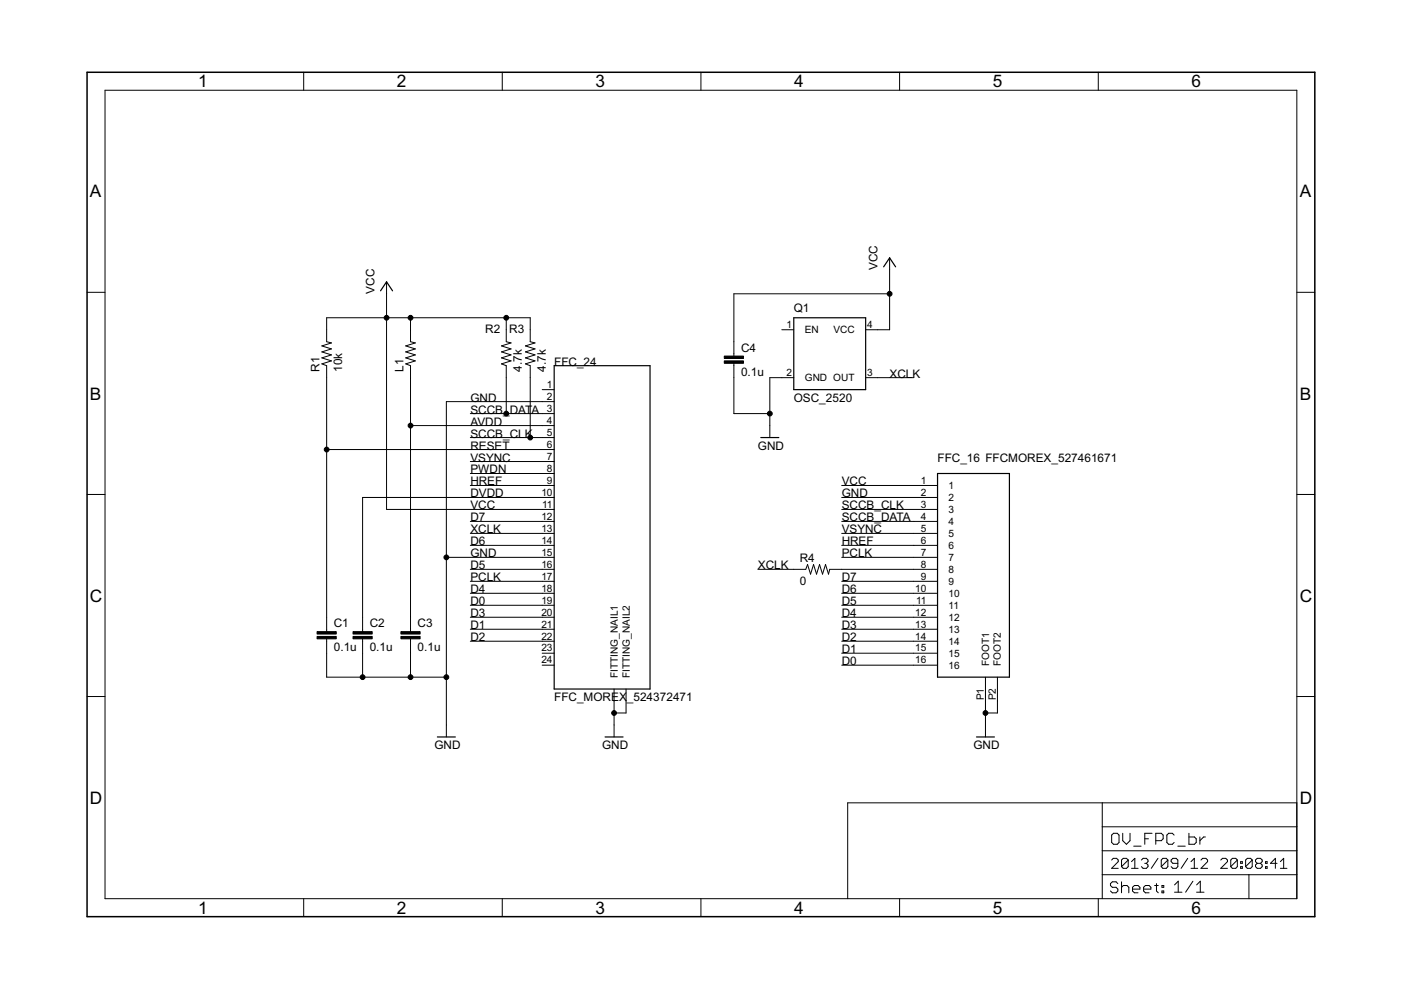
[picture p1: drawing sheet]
<svg xmlns="http://www.w3.org/2000/svg" width="297mm" height="210mm" viewBox="0 0 297 210" stroke-linecap="round" stroke-linejoin="round" font-family="sans-serif">
<g fill="#000" stroke="#000" stroke-width=".21">
<path d="M22.3 19.1v171.4zM64.4 15.3v3.8zM106.5 15.3v3.8zM148.6 15.3v3.8zM190.7 15.3v3.8zM232.9 15.3v3.8zM22.3 19.1h252.7zM188.6 54.7v2.5zM188.6 57.2v5.1zM18.5 62h3.8zM68.2 77.2l2.1-.7zM68.2 75.9l2.1-.7z"/>
<path d="M68.2 74.6l2.1-.6zM68.2 73.3l2.1-.6zM69.3 69.9v2.6zM68.2 77.2l1.1 .3zM69.3 67.4v2.5zM68.2 75.9l2.1 .6zM68.2 74.6l2.1 .6zM68.2 73.3l2.1 .7zM69.3 72.5l1 .2zM82 59.8v2.5zM69.3 67.4h12.7zM82 62.3v5.1z"/>
<path d="M86 77.2l2.1-.7zM86 75.9l2.1-.7zM86 74.6l2.1-.6zM86 73.3l2.1-.6zM87 69.9v2.6zM86 77.2l1 .3zM82 67.4h5zM87 67.4v2.5zM86 75.9l2.1 .6zM86 74.6l2.1 .6zM86 73.3l2.1 .7zM87 72.5l1.1 .2z"/>
<path d="M106.3 77.2l2.1-.7zM106.3 75.9l2.1-.7zM106.3 74.6l2.1-.6zM106.3 73.3l2.1-.6zM107.3 69.9v2.6zM106.3 77.2l1 .3zM107.3 67.4v2.5zM107.3 67.4h5.1zM87 67.4h20.3zM106.3 75.9l2.1 .6zM106.3 74.6l2.1 .6zM106.3 73.3l2.1 .7z"/>
<path d="M107.3 72.5l1.1 .2zM111.4 77.2l2-.7zM111.4 75.9l2-.7zM111.4 74.6l2-.6zM111.4 73.3l2-.6zM112.4 69.9v2.6zM111.4 77.2l1 .3zM112.4 67.4v2.5zM111.4 75.9l2 .6zM111.4 74.6l2 .6zM111.4 73.3l2 .7zM112.4 72.5l1 .2z"/>
<path d="M155.6 72.5v2.5zM155.6 75v.5zM155.6 77v.5zM155.6 62.3v10.2zM165.8 69.9h2.5zM183.5 69.9h2.6zM186.1 69.9h2.5zM188.6 62.3v7.6zM155.6 62.3h33zM275 62h3.8zM69.3 77.5v2.6zM69.3 80.1v15.2z"/>
<path d="M69.3 95.3v35.6zM87 77.5v2.6zM87 80.1v10.1zM87 90.2v40.7zM94.6 85.2v33zM107.3 77.5v2.6zM99.7 87.7h7.6zM107.3 80.1v7.6zM112.4 77.5v2.6zM99.7 92.8h12.7zM112.4 80.1v12.7zM115 82.6h2.5z"/>
<path d="M115 85.2h2.5zM115 87.7h2.5zM115 90.2h2.5zM115 92.8h2.5zM115 95.3h2.5zM115 97.9h2.5zM107.3 87.7h7.7zM87 90.2h28zM112.4 92.8h2.6zM69.3 95.3h45.7zM99.7 97.9h15.3zM94.6 85.2h20.4z"/>
<path d="M155.6 77.5v2.6zM155.6 80.1v7.6zM155.6 87.7h7.6zM163.2 90.2v2.6zM163.2 80.1v7.6zM163.2 87.7v2.5zM165.8 80.1h2.5zM163.2 80.1h2.6zM183.5 80.1h2.6zM186.1 80.1h7.6zM18.5 104.8h3.8zM76.9 105.5v25.4z"/>
<path d="M82 67.4v40.6zM94.6 118.2v25.4zM115 100.4h2.5zM115 102.9h2.5zM115 105.5h2.5zM115 108h2.5zM115 110.6h2.5zM115 113.1h2.5zM115 115.6h2.5zM115 118.2h2.5zM99.7 100.4h15.3zM99.7 102.9h15.3z"/>
<path d="M76.9 105.5h38.1zM99.7 110.6h15.3zM99.7 113.1h15.3zM99.7 115.6h15.3zM94.6 118.2h20.4zM82 108h33zM171.2 119.7l.7 2zM172.5 119.7l.6 2zM173.8 119.7l.6 2zM175 119.7l.7 2zM193.7 102.9h5.1zM193.7 105.5h5.1z"/>
<path d="M193.7 108h5.1zM193.7 110.6h5.1zM193.7 113.1h5.1zM193.7 115.6h5.1zM193.7 118.2h5.1zM178.5 110.6h15.2zM178.5 108h15.2zM178.5 113.1h15.2zM178.5 115.6h15.2zM178.5 118.2h15.2zM178.5 105.5h15.2zM178.5 102.9h15.2z"/>
<path d="M275 104.8h3.8zM69.3 130.9v2.5zM69.3 136v2.5zM69.3 133.4v.5zM69.3 135.4v.6zM76.9 130.9v2.5zM76.9 136v2.5zM76.9 133.4v.5zM76.9 135.4v.6zM76.9 138.5v5.1zM87 130.9v2.5zM87 136v2.5z"/>
<path d="M87 133.4v.5zM87 135.4v.6zM87 138.5v5.1zM115 120.7h2.5zM115 123.3h2.5zM115 125.8h2.5zM115 128.3h2.5zM115 130.9h2.5zM115 133.4h2.5zM115 136h2.5zM115 138.5h2.5zM99.7 120.7h15.3z"/>
<path d="M99.7 125.8h15.3zM99.7 128.3h15.3zM99.7 130.9h15.3zM99.7 133.4h15.3zM99.7 123.3h15.3zM99.7 136h15.3zM168.3 120.7h2.5zM160.7 120.7h7.6zM171.2 119.7l-.4 1zM172.5 119.7l-.6 2zM173.8 119.7l-.7 2zM175 119.7l-.6 2z"/>
<path d="M175.9 120.7l-.2 1zM175.9 120.7h2.6zM193.7 120.7h5.1zM193.7 123.3h5.1zM193.7 125.8h5.1zM193.7 128.3h5.1zM193.7 130.9h5.1zM193.7 133.4h5.1zM193.7 136h5.1zM193.7 138.5h5.1zM178.5 123.3h15.2zM178.5 125.8h15.2z"/>
<path d="M178.5 128.3h15.2zM178.5 130.9h15.2zM178.5 133.4h15.2zM178.5 138.5h15.2zM178.5 136h15.2zM178.5 120.7h15.2zM18.5 147.7h3.8zM69.3 138.5v5.1zM69.3 143.6h7.6zM76.9 143.6h10.1zM94.6 153.7v2.6zM94.6 143.6v10.1z"/>
<path d="M87 143.6h7.6zM115 141h2.5zM130.2 146.1v2.5zM130.2 153.7v2.6zM130.2 148.6v2.6zM130.2 151.2v2.5zM132.7 146.1v2.5zM132.7 148.6v2.6zM130.2 151.2h2.5zM193.7 141h5.1zM178.5 141h15.2zM208.9 143.6v5z"/>
<path d="M208.9 153.7v2.6zM208.9 148.6v2.6zM208.9 151.2v2.5zM211.5 143.6v5zM211.5 148.6v2.6zM208.9 151.2h2.6zM275 147.7h3.8zM179.7 170.2h54zM233.7 170.2h41.3zM233.7 175.3h41.3zM233.7 170.2v5.1zM235.7 177.1v1.5z"/>
<path d="M235.7 178.6l.4 .4zM235.7 177.1l.4-.4zM236.1 179h.8zM236.1 176.7h.8zM236.9 179l.4-.4zM237.3 177.1v1.5zM236.9 176.7l.4 .4zM238 176.7v1.5zM238 178.2l.8 .8zM238.8 179l.8-.8zM239.6 176.7v1.5zM240.4 179.4h1.5z"/>
<path d="M242.7 176.7v2.3zM242.7 176.7h1.6zM242.7 177.8h.8zM245 176.7v2.3zM245 176.7h1.2zM246.2 176.7l.4 .4zM245 178.2h1.2zM246.6 177.1v.7zM246.6 177.8l-.4 .4zM247.4 177.1v1.5zM247.4 178.6l.4 .4zM247.8 176.7l-.4 .4z"/>
<path d="M247.8 179h.8zM247.8 176.7h.8zM248.6 179l.3-.4zM248.6 176.7l.3 .4zM249.7 179.4h1.6zM252.1 176.7v2.3zM252.1 179h1.1zM253.2 179l.4-.4zM252.1 177.5h1.1zM253.6 177.8v.8zM253.2 177.5l.4 .3zM254.4 177.5v1.5z"/>
<path d="M254.4 178.2l.8-.7zM255.2 177.5h.4zM275 170.2v5.1zM22.3 190.5h252.7zM64.4 190.5v3.9zM106.5 190.5v3.9zM148.6 190.5v3.9zM179.7 170.2v20.3zM190.7 190.5v3.9zM232.9 190.5v3.9zM233.7 185.5v5zM233.7 180.4v5.1z"/>
<path d="M233.7 180.4h41.3zM233.7 175.3v5.1zM235.4 187.3v.4zM235.4 187.7l.4 .4zM237.1 182.7l-1.4 1.4zM235.4 187.3l.4-.3zM235.8 188.1h.8zM235.4 188.9l.4 .4zM236 182l-.3 .4zM235.8 187h.8zM236.6 188.1l.4 .4zM235.8 189.3h.8z"/>
<path d="M236 182h.7zM236.6 187l.4 .3zM237 188.5v.4zM236.6 189.3l.4-.4zM235.7 184.1h1.4zM237.1 182.4v.3zM236.7 182l.4 .4zM237.8 182.4v1.3zM237.8 182.4l.3-.4zM237.8 183.7l1.4-1.3zM237.8 187v2.3zM238.2 187.7l-.4 .4z"/>
<path d="M238.1 182h.7zM237.8 183.7l.3 .4zM238.2 187.7h.8zM238.8 182l.4 .4zM238.1 184.1h.7zM239 187.7l.3 .4zM239.2 182.4v1.3zM239.2 183.7l-.4 .4zM239.3 188.1v1.2zM239.9 182.7l.7-.7zM239.9 184.1h1.4zM240.1 188.1v.8z"/>
<path d="M240.1 188.1l.4-.4zM240.1 188.9l.4 .4zM240.5 187.7h.8zM240.6 182v2.1zM240.5 189.3h.8zM241.3 187.7l.4 .4zM241.7 188.1v.4zM240.1 188.5h1.6zM242 182.4l.4-.4zM242.4 182h.7zM242 183.7l.4 .4zM242.5 188.1v.8z"/>
<path d="M242.8 187.7l-.3 .4zM242.5 188.9l.3 .4zM242.8 187.7h.8zM243.1 182l.3 .4zM242.7 183h.4zM243.1 183l.3 .4zM242.4 184.1h.7zM243.4 182.4v.3zM243.4 182.7l-.3 .3zM243.4 183.4v.3zM243.4 183.7l-.3 .4zM242.8 189.3h.8z"/>
<path d="M243.6 187.7l.4 .4zM244 188.1v.4zM242.5 188.5h1.5zM245.5 182l-1.4 2.1zM244.8 187.7h.8zM245.2 187.3v1.6zM245.2 188.9l.4 .4zM246.2 182.4v1.3zM246.5 182l-.3 .4zM247.6 182.4l-1.4 1.3zM246.4 187.7h.3zM246.4 187.7v.4z"/>
<path d="M246.4 188.9h.3zM246.4 188.9v.4zM246.5 182h.8zM246.2 183.7l.3 .4zM246.7 187.7v.4zM246.4 188.1h.3zM246.7 188.9v.4zM246.4 189.3h.3zM247.3 182l.3 .4zM246.5 184.1h.8zM247.6 182.4v1.3zM247.6 183.7l-.3 .4z"/>
<path d="M248.3 183.7l.4 .4zM248.3 182.4v.3zM248.3 182.7l.4 .3zM248.7 184.1h.7zM248.7 182l-.4 .4zM248.7 183h1zM249 187.6l.8-.8zM249 189.2h1.6zM249.4 184.1l.3-.4zM248.7 182h.7zM249.7 182.4v1.3zM249.4 182l.3 .4z"/>
<path d="M249.8 186.8v2.4zM251.8 182l-1.4 2.1zM252.9 186.8l-1.5 2.4zM252.5 182.7l.7-.7zM252.5 184.1h1.4zM253.2 182v2.1zM253.7 187.6l.8-.8zM253.7 189.2h1.6zM254.5 186.8v2.4zM256 182.7l-1.4 1.4zM255 182l-.4 .4zM255 182h.7z"/>
<path d="M254.6 184.1h1.4zM256 182.4v.3zM255.7 182l.3 .4zM258.8 184.1l1.4-1.4zM259.2 182l-.4 .4zM259.2 182h.7zM258.8 184.1h1.4zM260.2 182.4v.3zM259.9 182l.3 .4zM260.9 182.4v1.3zM261.3 182l-.4 .4zM262.3 182.4l-1.4 1.3z"/>
<path d="M261.3 182h.7zM260.9 183.7l.4 .4zM262 182l.3 .4zM261.3 184.1h.7zM262.3 182.4v1.3zM262.3 183.7l-.3 .4zM263 182.7h.4zM263 182.7v.3zM263 183.7h.4zM263 183.7v.4zM263.4 182.7v.3zM263 183h.4z"/>
<path d="M263.4 183.7v.4zM263 184.1h.4zM264.1 182.4v1.3zM264.1 182.4l.4-.4zM264.1 183.7l1.4-1.3zM264.5 182h.7zM264.1 183.7l.4 .4zM264.8 185.5v5zM264.8 185.5h10.2zM233.7 185.5h31.1zM265.2 182l.3 .4zM264.5 184.1h.7z"/>
<path d="M265.5 182.4v1.3zM265.5 183.7l-.3 .4zM266.2 182.4l.4-.4zM266.2 183.4v.3zM266.2 183.4l.4-.4zM266.2 182.4v.3zM266.6 182h.7zM266.2 183.7l.4 .4zM266.2 182.7l.4 .3zM266.6 183h.7zM267.3 182l.3 .4zM267.3 183l.3 .4z"/>
<path d="M266.6 184.1h.7zM267.6 182.4v.3zM267.6 182.7l-.3 .3zM267.6 183.4v.3zM267.6 183.7l-.3 .4zM268.3 182.7h.3zM268.3 182.7v.3zM268.3 183.7h.3zM268.3 183.7v.4zM268.6 182.7v.3zM268.3 183h.3zM268.6 183.7v.4z"/>
<path d="M268.3 184.1h.3zM269.4 183h1.4zM270.4 182v2.1zM270.4 182l-1 1zM271.5 182.7l.7-.7zM271.5 184.1h1.4zM272.2 182v2.1zM275 185.5v5zM275 180.4v5.1zM275 175.3v5.1zM275 19.1v171.4z"/>
<circle cx="82" cy="67.4" r=".51"/>
<circle cx="87" cy="67.4" r=".51"/>
<circle cx="107.3" cy="67.4" r=".51"/>
<circle cx="188.6" cy="62.3" r=".51"/>
<circle cx="69.3" cy="95.3" r=".51"/>
<circle cx="87" cy="90.2" r=".51"/>
<circle cx="107.3" cy="87.7" r=".51"/>
<circle cx="112.4" cy="92.8" r=".51"/>
<circle cx="163.2" cy="87.7" r=".51"/>
<circle cx="94.6" cy="118.2" r=".51"/>
<circle cx="76.9" cy="143.6" r=".51"/>
<circle cx="87" cy="143.6" r=".51"/>
<circle cx="94.6" cy="143.6" r=".51"/>
<circle cx="130.2" cy="151.2" r=".51"/>
<circle cx="208.9" cy="151.2" r=".51"/>
</g>
<g fill="#000" stroke="#000" stroke-width=".25">
<path d="M82 59.8l-1.3 1.9zM188.6 54.7l-1.3 1.9zM188.6 54.7l1.3 1.9zM82 59.8l1.2 1.9zM117.5 77.5v68.6zM117.5 77.5h20.3zM168.3 67.4v15.2zM168.3 67.4h15.2zM161.3 92.8h3.8zM168.3 82.6h15.2zM183.5 67.4v15.2zM198.8 100.4v43.2z"/>
<path d="M198.8 100.4h15.2zM92.7 156.3h3.8zM117.5 146.1h20.3zM128.3 156.3h3.8zM137.8 77.5v68.6zM198.8 143.6h15.2zM207 156.3h3.8zM214 100.4v43.2z"/>
</g>
<path d="M153.6 76.5h4v.5h-4zM153.6 75.5h4v.5h-4zM67.2 134.9h4.1v.5h-4.1zM67.2 133.9h4.1v.5h-4.1zM74.8 134.9h4.1v.5h-4.1zM74.8 133.9h4.1v.5h-4.1zM85 134.9h4.1v.5h-4.1zM85 133.9h4.1v.5h-4.1z" fill="#000" stroke="#000" stroke-width=".21"/>
<path d="M18.5 15.3v179.1zM18.5 15.3h260.3zM18.5 194.4h260.3zM278.8 15.3v179.1z" fill="#000" stroke="#000" stroke-width=".32"/>
<g font-size="4.1">
<text x="42" y="18.5">1</text>
<text x="84.1" y="18.5">2</text>
<text x="126.3" y="18.5">3</text>
<text x="168.4" y="18.5">4</text>
<text x="210.5" y="18.5">5</text>
<text x="252.6" y="18.5">6</text>
<text x="19.1" y="41.9">A</text>
<text x="275.6" y="41.9">A</text>
<text x="19.1" y="84.7">B</text>
<text x="275.6" y="84.7">B</text>
<text x="19.1" y="127.6">C</text>
<text x="275.6" y="127.6">C</text>
<text x="19.1" y="170.4">D</text>
<text x="275.6" y="170.4">D</text>
<text x="42" y="193.8">1</text>
<text x="84.1" y="193.8">2</text>
<text x="126.3" y="193.8">3</text>
<text x="168.4" y="193.8">4</text>
<text x="210.5" y="193.8">5</text>
<text x="252.6" y="193.8">6</text>
</g>
<g font-size="2.8">
<text x="186.1" y="57.2" transform="rotate(-90 186.1 57.2)">VCC</text>
<text x="79.4" y="62.3" transform="rotate(-90 79.4 62.3)">VCC</text>
<text x="102.9" y="70.7">R2</text>
<text x="108" y="70.7">R3</text>
<text x="168.3" y="66.1">Q1</text>
<text x="117.5" y="77.5">FFC_24</text>
<text x="157.1" y="74.6">C4</text>
<text x="67.8" y="78.8" transform="rotate(-90 67.8 78.8)">R1</text>
<text x="72.6" y="78.8" transform="rotate(-90 72.6 78.8)">10k</text>
<text x="85.5" y="78.8" transform="rotate(-90 85.5 78.8)">L1</text>
<text x="110.6" y="78.8" transform="rotate(-90 110.6 78.8)">4.7k</text>
<text x="115.7" y="78.8" transform="rotate(-90 115.7 78.8)">4.7k</text>
<text x="157.1" y="79.7">0.1u</text>
<text x="188.6" y="80.1">XCLK</text>
<text x="99.7" y="87.7">SCCB_DAT</text>
<text x="99.7" y="85.2">GND</text>
<text x="112.7" y="87.7">A</text>
<text x="168.3" y="85.2">OSC_2520</text>
<text x="99.7" y="90.2">AVDD</text>
<text x="99.7" y="92.8">SCCB_CLK</text>
<text x="99.7" y="95.3">RESET</text>
<text x="160.7" y="95.3">GND</text>
<text x="99.7" y="97.9">VSYNC</text>
<text x="99.7" y="100.4">PWDN</text>
<text x="198.8" y="97.9">FFC_16 FFCMOREX_527461671</text>
<text x="99.7" y="102.9">HREF</text>
<text x="99.7" y="105.5">DVDD</text>
<text x="178.5" y="105.5">GND</text>
<text x="178.5" y="102.9">VCC</text>
<text x="99.7" y="110.5">D7</text>
<text x="99.7" y="113.1">XCLK</text>
<text x="99.7" y="108">VCC</text>
<text x="178.5" y="110.5">SCCB_DATA</text>
<text x="178.5" y="108">SCCB_CLK</text>
<text x="178.5" y="113.1">VSYNC</text>
<text x="99.7" y="115.6">D6</text>
<text x="99.7" y="118.2">GND</text>
<text x="169.6" y="119.2">R4</text>
<text x="178.5" y="115.6">HREF</text>
<text x="178.5" y="118.2">PCLK</text>
<text x="99.7" y="120.7">D5</text>
<text x="99.7" y="125.8">D4</text>
<text x="99.7" y="123.2">PCLK</text>
<text x="160.7" y="120.7">XCLK</text>
<text x="169.6" y="124">0</text>
<text x="178.5" y="123.2">D7</text>
<text x="178.5" y="125.8">D6</text>
<text x="99.7" y="128.3">D0</text>
<text x="99.7" y="130.9">D3</text>
<text x="178.5" y="128.3">D5</text>
<text x="178.5" y="130.9">D4</text>
<text x="70.8" y="133">C1</text>
<text x="78.4" y="133">C2</text>
<text x="88.6" y="133">C3</text>
<text x="99.7" y="133.4">D1</text>
<text x="99.7" y="135.9">D2</text>
<text x="178.5" y="133.4">D3</text>
<text x="178.5" y="135.9">D2</text>
<text x="70.8" y="138.1">0.1u</text>
<text x="78.4" y="138.1">0.1u</text>
<text x="88.6" y="138.1">0.1u</text>
<text x="178.5" y="141">D0</text>
<text x="178.5" y="138.5">D1</text>
<text x="117.5" y="148.6">FFC_MOREX</text>
<text x="132.9" y="148.6">_524372471</text>
<text x="92.1" y="158.8">GND</text>
<text x="127.7" y="158.8">GND</text>
<text x="206.4" y="158.8">GND</text>
</g>
<g font-size="2.4">
<text x="166.8" y="69.6">1</text>
<text x="170.6" y="70.7">EN</text>
<text x="176.7" y="70.7">VCC</text>
<text x="183.9" y="69.6">4</text>
<text x="116" y="82.3">1</text>
<text x="166.8" y="79.7">2</text>
<text x="170.6" y="80.8">GND OUT</text>
<text x="183.9" y="79.7">3</text>
<text x="116" y="84.8">2</text>
<text x="116" y="87.3">3</text>
<text x="116" y="89.9">4</text>
<text x="116" y="92.4">5</text>
<text x="116" y="95">6</text>
<text x="116" y="97.5">7</text>
<text x="116" y="100">8</text>
<text x="114.8" y="105.1">10</text>
<text x="114.9" y="107.7">11</text>
<text x="116" y="102.6">9</text>
<text x="195.2" y="102.6">1</text>
<text x="195.2" y="105.1">2</text>
<text x="195.2" y="107.7">3</text>
<text x="201.1" y="103.7">1</text>
<text x="201.1" y="106.2">2</text>
<text x="114.8" y="110.2">12</text>
<text x="114.8" y="112.7">13</text>
<text x="195.2" y="110.2">4</text>
<text x="195.2" y="112.7">5</text>
<text x="201.1" y="108.8">3</text>
<text x="201.1" y="111.3">4</text>
<text x="201.1" y="113.9">5</text>
<text x="114.8" y="115.3">14</text>
<text x="114.8" y="117.8">15</text>
<text x="195.2" y="115.3">6</text>
<text x="195.2" y="117.8">7</text>
<text x="201.1" y="116.4">6</text>
<text x="201.1" y="118.9">7</text>
<text x="114.8" y="120.4">16</text>
<text x="114.8" y="122.9">17</text>
<text x="114.8" y="125.4">18</text>
<text x="194.1" y="125.4">10</text>
<text x="195.2" y="120.4">8</text>
<text x="195.2" y="122.9">9</text>
<text x="201.1" y="121.5">8</text>
<text x="201.1" y="124">9</text>
<text x="114.8" y="128">19</text>
<text x="114.8" y="130.5">20</text>
<text x="194.1" y="130.5">12</text>
<text x="194.2" y="128">11</text>
<text x="201.1" y="126.5">10</text>
<text x="201.1" y="129.1">11</text>
<text x="201.1" y="131.6">12</text>
<text x="114.8" y="133">21</text>
<text x="114.8" y="135.6">22</text>
<text x="194.1" y="133">13</text>
<text x="194.1" y="135.6">14</text>
<text x="201.1" y="134.2">13</text>
<text x="201.1" y="136.7">14</text>
<text x="114.8" y="138.1">23</text>
<text x="114.8" y="140.7">24</text>
<text x="131" y="143.8" transform="rotate(-90 131 143.8)">FITTING_NAIL1</text>
<text x="133.5" y="143.8" transform="rotate(-90 133.5 143.8)">FITTING_NAIL2</text>
<text x="194.1" y="138.1">15</text>
<text x="194.1" y="140.7">16</text>
<text x="201.1" y="139.2">15</text>
<text x="201.1" y="141.8">16</text>
<text x="209.7" y="141.2" transform="rotate(-90 209.7 141.2)">FOOT1</text>
<text x="212.2" y="141.2" transform="rotate(-90 212.2 141.2)">FOOT2</text>
<text x="208.6" y="148.5" transform="rotate(-90 208.6 148.5)">P1</text>
<text x="211.1" y="148.5" transform="rotate(-90 211.1 148.5)">P2</text>
</g>
</svg>
